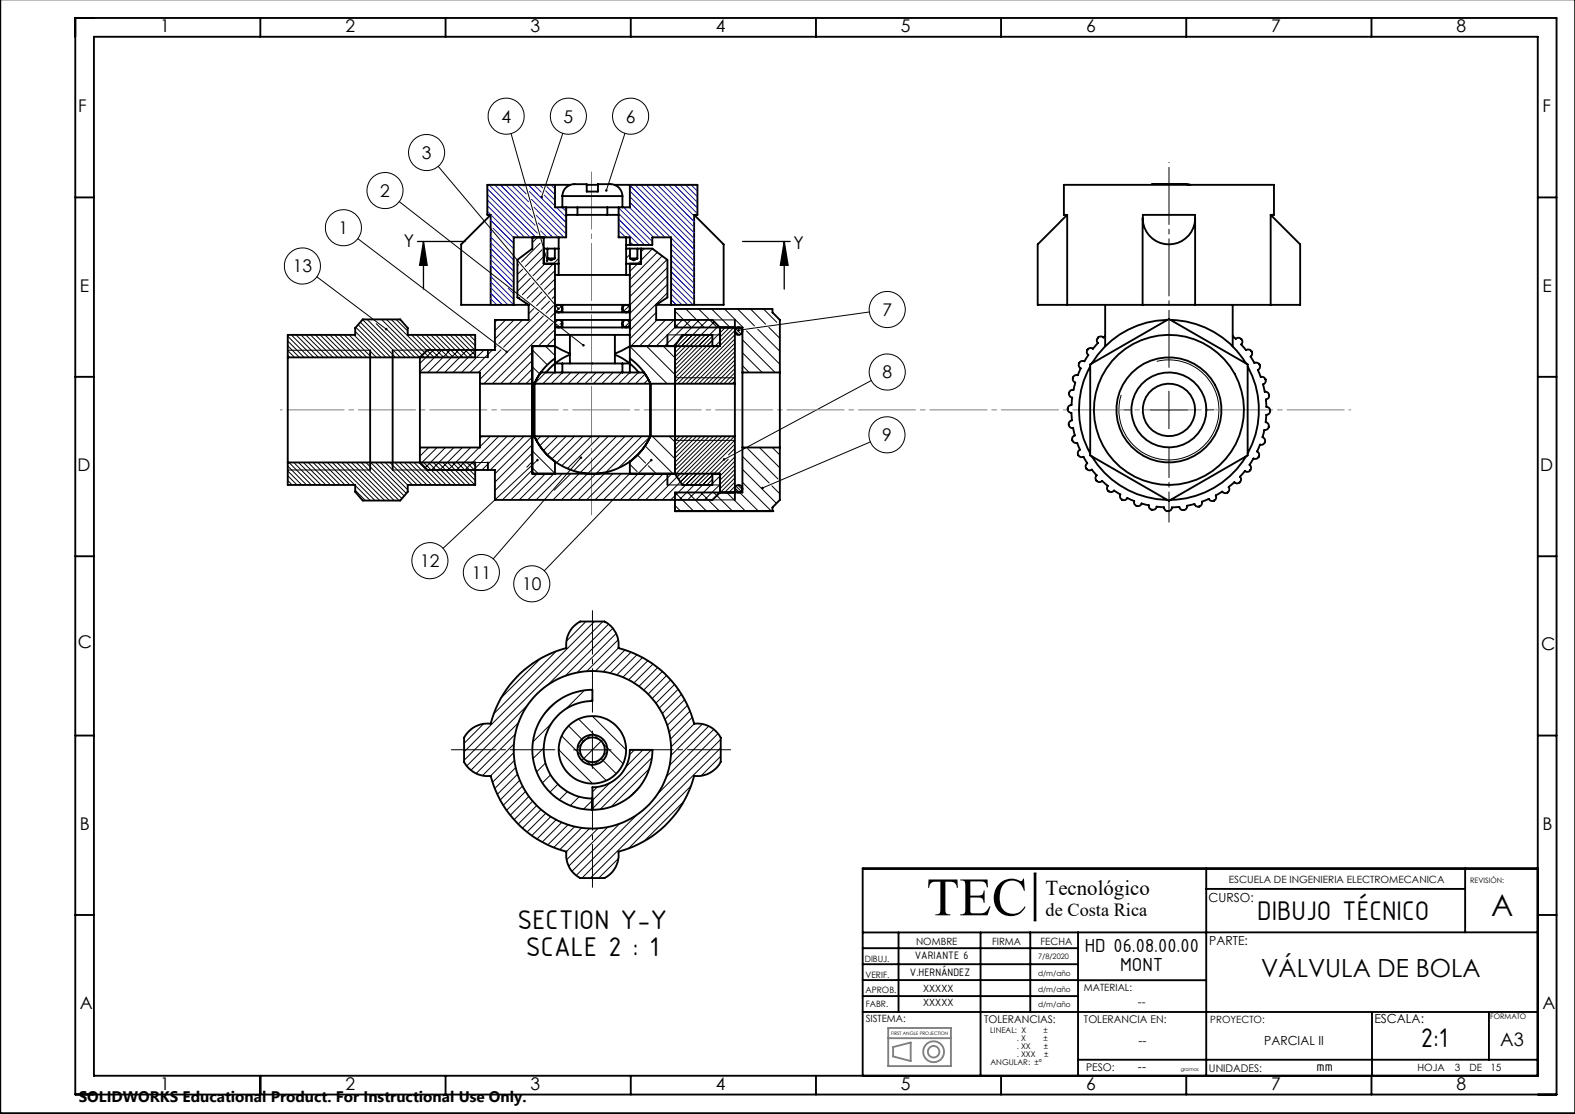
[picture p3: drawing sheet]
<svg xmlns="http://www.w3.org/2000/svg" width="420mm" height="297mm" viewBox="0 0 420 297" stroke-linecap="round" stroke-linejoin="round" font-family="sans-serif">
<g fill="none" stroke="#000" stroke-width=".5">
<path d="M.1 -.1v296.9h419.9M20.1 4.8h395v287h-395zM25 9.8h385.1v277h-385.1zM69.4 4.8v5M118.8 4.8v5M168.2 4.8v5M217.6 4.8v5M266.9 4.8v5M316.3 4.8v5M365.7 4.8v5M20.1 52.6h4.9M130.8 57.3v24"/>
<path d="M130.8 57.3l-7.8 7.9v16.1h14M148 49.3h4M148 49.3v6h2M148 49.3h-18v8h.8M150 52.3a3.4 3.4 0 0 1 4.1-3.2h2.4v2h3v-2h1.9a3.7 3.7 0 0 1 4.6 3.2M150 55.3h16M150 52.3h16M150 52.3v3M151 55.3v8h-2M151 57.3h14M154 55.3v2M156.5 49.3h3"/>
<path d="M162 55.3v2M163.9 49.3h4.1M165 55.3v8h2M166 52.3v3M168 49.3v6h-2M168 49.3h18v8h-.9M185.1 57.3v24M185.1 57.3l7.9 7.9v16.1h-14M284.6 57.3h-.9v-8h56v8h-.9M284.6 57.3l-7.9 7.9v16.1h7.9M284.6 57.3v24M304.7 58.2v23.1h14"/>
<path d="M304.8 57.3h13.9a7 7 0 0 1-7 7.9 7 7 0 0 1-6.9-7.9zM307.2 49.1h9.1l1.1 .2M318.7 58.2v23.1M338.8 57.3l7.9 7.9v16.1h-7.9M338.8 57.3v24M410.1 52.6h5M142 63.3v3l-4 3v10l3 2v4h-9v8h-18l-2 2v4M145 63.3v7h4M145 66.3h1M146 68.9l.9 .5 1.1-.5M146 68.9h2M146 66.3h2"/>
<path d="M146 66.3v2.6M148 66.3h1M148 66.3v2.6M148 73.3h20M148 70.3v25.2M149 63.3v10M149 63.3h-12v18M167 65.3h1M167 63.3h1v2M167 63.3v10M167 66.3h1M168 70.3v25.2"/>
<path d="M168 65.3h6v-2h5v18M168 68.9l.9 .5 1.1-.5M168 68.9h2M168 66.3h2M168 66.3v2.6M170 66.3h4l4 3v10l-3 2M170 66.3v2.6M171 66.3v4h-4M76.7 95.3v28M76.7 89.3h18v-1.8l2-2.3h10l2 2.3v1.8h18v6h-50zM98.7 93.4v31.9M104.7 93.4v31.9"/>
<path d="M112 99.3v20M112 99.3h16v3M130.1 93.3v2M137 81.3h3.9M148 95.5a16.7 16.7 0 0 0-5.5 6.8M148 95.5v1.4M148 99.3h-3.8l-1.7 3M148 81.3h20M148 87.3h20M148 89.3h20M148 83.3h20M148 85.3h20"/>
<path d="M148 96.9h2M148 99.3h2M148 96.9v2.4M150 81.3v2M150 85.3v2M150 96.9v2.4M150 99.3h16M150 96.9h16M152 94.3l-4-2h-6v34h50v5l-2 2h-58v-8h-18l-2-2v-4M152 94.6a15.8 15.8 0 0 0-6.4 4.7M152 89.3v7.6M164 94.6a15.8 15.8 0 0 1 6.4 4.7"/>
<path d="M164 89.3v7.6M166 82.3a.99 .99 0 0 1 1.5-.8 .99 .99 0 0 1 0 1.7 .99 .99 0 0 1-1.5-.8M166 96.9h2M166 99.3h2M166 81.3v2M166 85.3v2M166 96.9v2.4M168 95.5a16.7 16.7 0 0 1 5.5 6.8M168 95.5v1.4M168 99.3h3.7l1.8 3M168 96.9v2.4M175 81.3h4"/>
<path d="M175 81.3v4h15l2 2v5h-24l-4 2M178 89.3v3M190 92.3v-3h-8l-2 3v34l2 3h8v-3M196 85.3v17M198 99.3v20M198 99.3v-12h-18v-4.9h26v.9l2 2v14M198 99.3h10M208 99.3v20M284.6 81.3h20.2M290.7 97.7a24 24 0 0 0 0 23.2M290.7 97.2l21-12.1 21 12.1v24.2l-21 12.1-21-12.1zM294.7 89.6l-.4 .4-.2-.1a1.05 1.05 0 0 0-1.4 .2 1.05 1.05 0 0 0 .1 1.4l-1.3 1.5a1.03 1.03 0 0 0-1.5 .2 1.03 1.03 0 0 0 .2 1.4l-1 1.7a1.04 1.04 0 0 0-1.4 .5 1.04 1.04 0 0 0 .4 1.4l-.8 1.8a1.03 1.03 0 0 0-1.3 .7 1.03 1.03 0 0 0 .6 1.3l-.4 2a1.04 1.04 0 0 0-1.2 .8 1.04 1.04 0 0 0 .8 1.2l-.1 2a1.04 1.04 0 0 0-1.1 1 1.04 1.04 0 0 0 1 1.1l.2 2a1.04 1.04 0 0 0-.9 1.2 1.04 1.04 0 0 0 1.2 .8l.4 2a1.03 1.03 0 0 0-.6 1.3 1.03 1.03 0 0 0 1.2 .7l.8 1.8a1.05 1.05 0 0 0-.4 1.4 1.05 1.05 0 0 0 1.3 .5l1 1.7a1.04 1.04 0 0 0-.2 1.5 1.04 1.04 0 0 0 1.4 .2l1.4 1.5a1.05 1.05 0 0 0-.1 1.5 1.05 1.05 0 0 0 1.5 0l1.5 1.3a1.03 1.03 0 0 0 .2 1.5 1.03 1.03 0 0 0 1.5-.2l1.7 1a1.03 1.03 0 0 0 .4 1.4 1.03 1.03 0 0 0 1.4-.4l1.9 .8a1.02 1.02 0 0 0 .6 1.3 1.02 1.02 0 0 0 1.3-.7l2 .5a1.04 1.04 0 0 0 .8 1.2 1.04 1.04 0 0 0 1.2-.8l2 .2a1.04 1.04 0 0 0 1 1 1.04 1.04 0 0 0 1.1-1l2-.2a1.04 1.04 0 0 0 1.2 .9 1.04 1.04 0 0 0 .8-1.2l2-.4a1.03 1.03 0 0 0 1.3 .6 1.03 1.03 0 0 0 .7-1.2l1.8-.8a1.04 1.04 0 0 0 1.4 .4 1.04 1.04 0 0 0 .5-1.3l1.7-1a1.04 1.04 0 0 0 1.5 .2 1.04 1.04 0 0 0 .2-1.4l1.6-1.4a1.04 1.04 0 0 0 1.4 .1 1.04 1.04 0 0 0 .1-1.5l1.3-1.5a1.03 1.03 0 0 0 1.4-.2 1.03 1.03 0 0 0-.2-1.5l1.1-1.7a1.05 1.05 0 0 0 1.3-.4 1.05 1.05 0 0 0-.4-1.4l.8-1.9a1.04 1.04 0 0 0 1.3-.7 1.04 1.04 0 0 0-.6-1.2l.4-2a1.04 1.04 0 0 0 1.3-.8 1.04 1.04 0 0 0-.9-1.2l.2-2a1.04 1.04 0 0 0 1-1 1.04 1.04 0 0 0-1-1.1l-.1-2a1.04 1.04 0 0 0 .8-1.2 1.04 1.04 0 0 0-1.1-.8l-.5-2a1.03 1.03 0 0 0 .7-1.3 1.03 1.03 0 0 0-1.3-.7l-.8-1.9a1.03 1.03 0 0 0 .5-1.3 1.03 1.03 0 0 0-1.4-.5l-1-1.7a1.04 1.04 0 0 0 .2-1.5 1.04 1.04 0 0 0-1.4-.2l-1.3-1.6a1.04 1.04 0 0 0 0-1.4 1.04 1.04 0 0 0-1.5-.1l-.8-.7"/>
<path d="M294.7 81.3v11M311.3 85.3a24 24 0 0 0-20.2 11.6M312.1 85.3a24.1 24.1 0 0 1 20.2 11.6M318.7 81.3h20.1M328.7 81.3v11.1M332.7 97.7a23.9 23.9 0 0 1 0 23.2M20.1 100.5h4.9M128 102.3v14M128 116.3v3h-16M128 116.3h68M128 102.3h68M142.5 102.3v14"/>
<path d="M142.5 116.3a17 17 0 0 0 5.5 6.7v3.3M142.5 116.3a17 17 0 0 0 15.5 10 17 17 0 0 0 15.5-10M173.5 102.3v14M173.5 116.3a17 17 0 0 1-5.5 6.7v3.3M196 102.3v14M196 116.3v17M198 119.3v12h-18v5M198 119.3h10M208 119.3v14l-2 2v1M410.1 100.5h5M76.7 123.3h50v6h-18v1.8l-2 2.4h-10l-2-2.4v-1.8h-18zM130.1 123.3v2"/>
<path d="M178 126.3v3M180 136.3h.1M180 136.3h26M206 136.3h.1M291.1 121.7a24.1 24.1 0 0 0 20.2 11.6M332.3 121.7a24.1 24.1 0 0 1-20.2 11.6M20.1 148.3h4.9M410.1 148.3h5M138.7 179.6a28.1 28.1 0 0 1 12.3-6.8 7 7 0 0 1 3.7-7.1h6.5a7 7 0 0 1 3.7 7.1 27.9 27.9 0 0 1 20.2 20.2 7 7 0 0 1 7.1 3.7v6.4a7.1 7.1 0 0 1-7.1 3.8 28.2 28.2 0 0 1-20.2 20.1 6.9 6.9 0 0 1-3.7 7.1h-6.5a6.9 6.9 0 0 1-3.7-7.1 28.1 28.1 0 0 1-20.2-20.1 7.1 7.1 0 0 1-7-3.8v-6.4a7 7 0 0 1 7-3.7 27.6 27.6 0 0 1 7.9-13.4zM20.1 196.1h4.9M410.1 196.1h5M158 209.9a10 10 0 0 0 10-10h6a16 16 0 0 1-16 16z"/>
<path d="M158 212.9a13 13 0 0 1-13-13 13 13 0 0 1 13-13v-3a16 16 0 0 0-16 16 16 16 0 0 0 16 16M321.6 237h69.1M321.7 231.6v55.2M390.7 231.6v17M410.1 231.6h-180.1v55.2M20.1 243.9h4.9M230 257.1h57.5M230 252.8h57.5M239.6 248.6v21.2M261.5 248.6v38.3M274.7 248.6v21.2M287.5 248.6v38.2"/>
<path d="M410.1 248.6h-180.1M410.1 243.9h5M230 261.3h57.5M230 265.6h57.5M230 269.8h180.1M287.5 261.3h34.2M365.9 269.8v17M397.1 269.8v12.7M69.4 286.8v5M118.8 286.8v5M168.2 286.8v5M217.6 286.8v5"/>
<path d="M266.9 286.8v5M287.5 282.5h122.6M316.3 286.8v5M365.7 286.8v5"/>
<circle cx="149" cy="82.3" r="1"/>
<circle cx="149" cy="86.3" r=".99"/>
<circle cx="167" cy="86.3" r="1.01"/>
<circle cx="197" cy="88.3" r="1.01"/>
<circle cx="311.7" cy="109.3" r="10"/>
<circle cx="311.7" cy="109.3" r="7"/>
<circle cx="311.7" cy="109.3" r="14"/>
<circle cx="311.7" cy="109.3" r="20"/>
<circle cx="197" cy="130.3" r="1"/>
<circle cx="158" cy="199.9" r="4"/>
<circle cx="158" cy="199.9" r="3.3"/>
<circle cx="158" cy="199.9" r="9"/>
<circle cx="158" cy="199.9" r="21"/>
</g>
<path d="M275.8 232.8v12.6" fill="none" stroke="#808080" stroke-width=".27"/>
<g fill="none" stroke="#808080" stroke-width=".5">
<path d="M275.8 232.8h.4v12.6h-.4zM236.9 276.8h16.7M236.9 274.1h16.7v10.1h-16.7zM238.2 279.1l4.7-1.1v4.9l-4.7-1.2z"/>
<circle cx="249" cy="280.4" r="1.53"/>
<circle cx="249" cy="280.4" r="2.78"/>
</g>
<path d="M276 232.8v12.6" fill="none" stroke="#000" stroke-width=".39"/>
<g fill="none" stroke="#000" stroke-width=".27">
<path d="M136.3 35.6l9.6 33.9M150.1 35.6l-5.7 17M166.7 35.6l-5 15.2M106.5 53.8l49.1 38.3M116.8 44.3l32.1 38M130.8 57.3h-.8v-8h18v6h3v8h-14v18h-6.2M185.1 57.3h.9v-8h-18v6h-3v8h3v2h6v-2h5v18h6.1M84.5 73.8l18.5 13.9M95.4 63.6l39.7 30.2M138.3 70.6l-.3 .3M138.6 79.3l-.3 .2M139.4 71.8l-1.4 1.4"/>
<path d="M140.4 73l-2.4 2.4M141.4 74.2l-3.4 3.4M142.5 75.4l-3.2 3.2M143.4 63.3l-1.4 1.4M143.5 76.7l-3 2.8M144 64.8l-4.9 5M144.5 77.9l-2.7 2.6M144.5 66.6l-4.4 4.4M145 63.9l-.1 .1M145 68.3l-3.9 4M145.3 70.3l-3.2 3.2M145.5 79.1l-2.4 2.4"/>
<path d="M146 67.4l-.2 .1M148 78.9l-.8 .7M148 76.6l-1.8 1.8M148 74.4l-2.8 2.7M148 72.1l-3.8 3.8M149 68.9l-5.8 5.8M168 67.8l-1 1.1M171.8 66.3l-.8 .8M174 66.3l-6 6.1M175.3 67.3l-7.3 7.3M176.6 68.3l-8.6 8.5M177.9 69.2l-9.9 9.9"/>
<path d="M178 78.1l-10 9.9M178 73.6l-10 10M178 71.3l-10 10M178 75.8l-10 10M76.7 93.4h22M76.7 94.8l.6 .5M76.7 93.5l1.9 1.8M76.7 92.2l3.1 3.1M76.7 90.9l4.4 4.4M76.7 89.6l5.7 5.7M77.7 89.3l6 6M79 89.3l5.9 6"/>
<path d="M80.3 89.3l6 6M81.5 89.3l6 6M82.8 89.3l6 6M84.1 89.3l6 6M85.4 89.3l6 6M86.6 89.3l6.1 6M87.9 89.3l6 6M89.2 89.3l6 6M90.5 89.3l6 6M91.8 89.3l6 6M93.1 89.3l6 6M94.4 89.3l6 6"/>
<path d="M94.7 88.4l6.9 6.9M94.9 87.3l8 8M95.5 86.6l8.7 8.7M96.1 85.9l9.4 9.4M96.7 85.2l10.1 10.1M97.9 85.2l10.2 10.1M100.3 86.3l9 9M101.7 85.2l10.2 10.1M103 87.7l7.6 7.6M103 85.2l10.2 10.1M104.3 85.2l10.2 10.1M105.6 85.2l3.1 3.1"/>
<path d="M109.7 89.3l6 6M111 89.3l6 6M112 95.3h18.1M112.3 89.3l6 6M113.6 89.3l6 6M114 93.3l-9.3 .1M114.9 89.3l6 6M115.6 93.3l-3.6 3.6M116.2 89.3l6 6M117.4 89.3l6 6M117.8 93.3l-5.8 5.9M118.7 89.3l6 6"/>
<path d="M120 89.3l6 6M120.1 93.3l-6 6M121.3 89.3l5.4 5.4M122.3 93.3l-6 6M122.6 89.3l4.1 4.1M123.9 89.3l2.8 2.8M124.6 93.3l-6 6M125.1 89.3l1.6 1.6M126.4 89.3l.3 .3M126.8 93.3l-6 6M129.1 93.3l-6 6M131.3 93.3l-6 6"/>
<path d="M132.3 92.3l-.3 .3M132.6 85.3l-.6 .6M133.6 93.3l-6 6M134.8 85.3l-2.8 2.9M137.1 85.3l-5.1 5.1M139.3 85.3l-6.3 6.3M139.8 80.3l-.1 .1M141.1 81.2l-.1 .2M142 93.3l3.9 4M142 97.8l1.9 1.9M142 98.4l-4 3.9M142 96.1l-6.2 6.2"/>
<path d="M142 93.9l-8.5 8.4M142.3 82.3l-1.3 1.3M143.6 83.3l-9.3 9.2M144.9 84.2l-16.9 16.9M145.5 92.3l2.5 2.5M145.5 99.3l-3 3M146.1 85.2l-17.1 17.1M146.5 80.3l-2.2 2.2M147.4 86.2l-16.1 16.1M147.6 81.5l-2 2M147.8 99.3l-3 3M148 83.4l-1.2 1.1"/>
<path d="M148 90.1l-2.2 2.2M148 87.9l-4.5 4.4M148.6 87.2h.1M149.7 81.6l-1.4 1.4M149.9 85.9l-.6 .6M150 99.3l-3 3M152.3 99.3l-3 3M154.5 99.3l-3 3M156.7 99.3l-3 3M159 99.3l-3 3M161.3 99.3l-3.1 3M163.5 99.3l-3 3"/>
<path d="M165.7 99.3l-3 3M167.7 81.6l-1.4 1.4M167.9 85.9l-1.3 1.3M168 99.3l-3 3M168 92.4l9.9 9.9M170.2 99.3l-3 3M172 99.7l-2.5 2.6M172.4 92.3l7.6 7.6M175 83.3l-7 7M175.2 85.3l-7 7M176.9 92.3l3.1 3.1M177.5 85.3l-7 7"/>
<path d="M178 89.3h14M179.7 85.3l-7 7M180 86.4l.9 .9M180 82.9l4.3 4.4M180 82.4v2.9M182 85.3l-7 7M182.5 89.3l-1.5 1.5M182.9 82.4l4.9 4.9M183.6 89.3l-3.6 3.6M184.2 85.3l-7 7M185.8 89.3l-5.8 5.8M186.3 82.4l4.9 4.9"/>
<path d="M186.5 85.3l-7 7M186.9 89.3l-6.9 7M188.1 89.3l-8.1 8.1M188.7 85.3l-8.7 8.7M189.2 89.3l-9.2 9.2M189.8 82.4l4.9 4.9M190 85.3h6M190 89.6l-10 10.1M190 91.9l-10 10M190.5 85.8l-6.6 6.5M191.6 86.9l-5.4 5.4M191.8 92.3l-10 10"/>
<path d="M192.3 87.3l-.3 .3M193.2 82.4l5 4.9M193.4 87.3l-13.4 13.4h16M194.6 87.3l-2.6 2.6M195.7 87.3l-15 15M196 89.2l-13.1 13.1M196 91.5l-10.8 10.8M196 88.1l-4 4M196 90.4l-12 11.9M196 92.6l-9.7 9.7M196 93.7l-8.6 8.6M196 94.9l-7.4 7.4"/>
<path d="M196 96l-6.3 6.3M196 97.1l-5.2 5.2M196 98.2l-4.1 4.1M196 99.3l-3 3M196 88.2l1.1 1.1M196.2 87.7l.8 .7M196.6 87.3l.3 .3M196.7 82.4l4.5 4.5M197.1 88.5l.5 .5M197.7 88.4l.2 .2M198 97.5l1.8 1.8M198 94l5.2 5.3"/>
<path d="M198 90.6l8.7 8.7M199.1 88.2l8.9 8.9M200.1 82.4l4.1 4M202.1 87.8l5.9 5.9M203.6 82.4l3.6 3.5M205 87.3l3 2.9M231.8 83.2l-34.9 4.8M308.5 96.3a13.3 13.3 0 0 1 16.5 12.1 13.3 13.3 0 0 1-14.9 14.1 13.3 13.3 0 0 1-11.1-17.2M112 119.3v.1M114.3 119.3l-2.3 2.3M116.6 119.3l-4.3 4.3M118.8 119.3l-5.4 5.4"/>
<path d="M121 119.3l-6 6M123.3 119.3l-6 6M125.5 119.3l-6 6M127.8 119.3l-6 6M128.5 116.3l-.5 .5M130.8 116.3l-2.8 2.8M133 116.3l-9 9M135.3 116.3l-9 9M137.5 116.3l-9 9M139.7 116.3l-9 9M142 116.3l-10 10M142 102.3h.1"/>
<path d="M142 118.6l-10 9.9M142 100.6l-1.7 1.7M144.3 116.3l-1.2 1.2M146.5 116.3l-2.6 2.5M148.7 116.3l-3.8 3.9M151 116.3l-5.1 5M153.2 116.3l-6.1 6.1M155.5 116.3l-7.1 7.1M157.7 116.3l-7.9 7.9M159.9 116.3l-8.6 8.6M162.2 116.3l-9.2 9.3M164.4 116.3l-9.6 9.7"/>
<path d="M166.7 116.3l-17 17M168.9 116.3l-17 17M171.2 116.3l-9.6 9.6M172 118.8l7.5 7.5M172.9 101.1l-1.2 1.2M173.4 116.3l-8.5 8.5M174 116.3l6 6M178.4 116.3l1.6 1.5M180 117.4h16M180.2 116.3l-.2 .2M181.3 116.3l-1.3 1.3M182.4 116.3l-2.4 2.4"/>
<path d="M183.5 116.3l-3.5 3.5M184.6 116.3l-4.6 4.7M185.8 116.3l-5.8 5.8M186.9 116.3l-6.9 6.9M188 116.3l-8 8.1M189.1 116.3l-9.1 9.1M190.3 116.3l-10.2 10.2M191.4 116.3l-10.8 10.8M192.5 116.3l-11.5 11.5M193.6 116.3l-17 17M194.8 116.3l-12.9 12.8M195.9 116.3l-13 13"/>
<path d="M196 100.5l-1.8 1.8M196 101.6l-.7 .7M196 117.3l-12 12M196 118.4l-10.9 10.9M196 119.6l-1.7 1.7M199.4 119.6l8.1 8.1M202.5 119.3l5.5 5.4M206 119.3l2 2M232.1 117.8l-28.8 12.3M232.3 101.5l-39.2 21M306.7 109.3h10M311.7 104.3v10"/>
<path d="M76.7 125.3h22M76.7 128.1l1.2 1.2M76.7 126.8l2.5 2.5M76.7 125.6l3.8 3.7M76.7 124.2l5 5.1M77 123.3l6 6M78.3 123.3l6 6M79.6 123.3l6 6M80.9 123.3l6 6M82.2 123.3l6 6M83.5 123.3l6 6M84.7 123.3l6 6"/>
<path d="M86 123.3l6 6M87.3 123.3l6 6M88.6 123.3l6 6M89.9 123.3l10.1 10.2M91.2 123.3l10.1 10.2M92.4 123.3l10.2 10.2M93.7 123.3l10.2 10.2M94.7 130.7l2.7 2.8M94.7 129.4l4 4.1M95 123.3l10.1 10.2M96.3 123.3l10.1 10.2M97.6 123.3l9.6 9.6"/>
<path d="M98.8 123.3l9 8.9M100.1 123.3l8.3 8.2M101.4 123.3l7.3 7.3M102.7 123.3l6 6M104 123.3l6 6M104.7 125.3h22M105.3 123.3l6 6M106.5 123.3l6 6M107.8 123.3l6 6M109.1 123.3l6 6M110.4 123.3l6 6M111.7 123.3l6 6"/>
<path d="M113 123.3l6 6M114.2 123.3l6 6M115.5 123.3l6 6M116.8 123.3l6 6M118.1 123.3l6 6M119.4 123.3l6 6M120.7 123.3l5.9 6M122 123.3l4.7 4.8M123.2 123.3l3.5 3.5M124.5 123.3l2.2 2.2M125.8 123.3l.9 .9M126.7 123.3h3.4"/>
<path d="M142 125.3l-8 8M142 120.8l-10 10M142 124.7l1.5 1.6M142 120.2l6 6M142 123l-1.5 1.6M143.2 126.3l-7 7M143.3 122.7l-25.2 23.5M145.5 126.3l-7 7M147.7 126.3l-7 7M150 126.3l-7.1 7M152.2 126.3l-4.4 4.4M154.4 126.3l-6.9 7"/>
<path d="M154.9 122l-23.4 27M161.2 126.3l-7 7M163.4 126.3l-7 7M165.7 126.3l-7 7M167.9 126.3l-7 7M168 123.8l1.9 1.9M170 121.3l2.2 2.2M172.4 126.3l-7 7M172.9 124.2l2.1 2.1M173.7 122.7l-28.6 29.5M174.7 126.3l-7.1 7M176.9 126.3l-7 7"/>
<path d="M178 129.3h14M179.1 126.3l-6.9 7M180 131.3l5 5M180 134.8l1.5 1.5M180 133.3v3M181.4 126.3l-7 7M183.4 131.3l5 5M185.9 126.3l-7 7M186.9 131.3l5 5M188.1 126.3l-7 7M190 133.3h6M190 127.8l-1.5 1.5"/>
<path d="M190 128.9l-.4 .4M190.3 131.3l5 5M193.1 122.5l-6.9 6.8M193.8 131.3l5 5M194.2 122.4l-10.8 10.9M196 121.8l-4.5 4.5M196 122.9l-10.4 10.4M196 124.1l-4 4M196 125.2l-8.1 8.1M196 126.3l-4 4M196 127.4l-3.9 3.9M196 128.5l-2.8 2.8"/>
<path d="M196 129.7l-1.7 1.6M196 130.8l-.5 .5M196 130.1l1.2 1.2M196.3 129.6l1.4 1.4M196.7 129.3l1.2 1.2M197.2 131.3l5 5M198 128.6l7.7 7.7M198 125.1l9 9.1M198 121.7l7.1 7.1M205.8 129.5l2.2 2.2M144.2 175.5l-10.6 10.6M148.3 173.6l-16.6 16.7"/>
<path d="M156.2 165.7l-5.1 5.2M158.5 165.7l-34.7 34.7M160.8 165.7l-37 37M162.3 166.4l-16.2 16.2M163.4 167.5l-12.7 12.7M164.3 168.9l-10.4 10.4M164.9 170.6l-8.4 8.4M164.9 172.8l-6.2 6.1M166.7 173.3l-5.9 5.8M168.3 173.9l-5.6 5.6M169.9 174.6l-5.4 5.3M171.3 175.3l-5.2 5.2"/>
<path d="M172.8 176.1l-5.2 5.2M174.1 177l-5 5.1M175.4 178l-5 5M176.6 179l-4.9 5M129 193l-5.2 5.2M137 198.4l-8.3 8.4M137.4 195.8l-10.4 10.4M138.3 192.7l-12.7 12.6M140.6 188.1l-16.1 16.1M145 199.4l-2.9 2.8M147 192.9l-4.9 4.9M148.2 187.3l-2.9 2.8"/>
<path d="M149 199.9l9 9M149.8 196.2l5.3 5.3M151.6 193.5l4 4.1M153 199.9h10M154.3 191.7l5.3 5.3M155.9 184l-4.9 4.9M157.4 195.9l-3.4 3.5M157.9 190.9l9.1 9M158 186.4l-.5 .5M158 194.9v10M160.8 197.1l-5.6 5.6M160.9 198.3l5.3 5.3"/>
<path d="M169.2 199.9l-1.3 1.3M171.4 199.9l-4.5 4.6M173.7 199.9l-15.7 15.7M177.8 180.1l-5 5M178.9 181.3l-5 4.9M179.9 182.5l-5 5M180.8 183.8l-5 5M181.8 185.1l-5.2 5.1M182.6 186.5l-5.3 5.3M183.3 188l-5.4 5.4M184 189.6l-5.6 5.6M184.6 191.2l-5.8 5.9"/>
<path d="M185.1 193l-6.1 6.1M187.3 193l-8.4 8.4M189 193.6l-10.4 10.4M190.4 194.4l-12.7 12.7M191.5 195.6l-16.2 16.1M192.2 197.1l-37 37M192.2 199.4l-34.8 34.7M137 200.7l-6.2 6.2M137.2 202.7l-5.9 5.9M137.5 204.6l-5.6 5.6M138 206.4l-5.4 5.4M138.6 208l-5.2 5.3"/>
<path d="M139.3 209.6l-5.1 5.1M140.2 211l-5.1 5M141 212.3l-4.9 5M142 213.6l-4.9 4.9M143.1 214.8l-4.9 4.9M144.3 215.8l-5 5M145.5 203.4l-2.4 2.4M145.6 216.8l-5.1 5M146.8 206.6l-2.2 2.1M146.9 217.7l-5.1 5.1M148.3 218.5l-5.1 5.2M148.8 209.1l-2.2 2.1"/>
<path d="M149.8 219.2l-5.2 5.3M151.3 211.1l-2.2 2.2M151.5 219.9l-5.4 5.3M154.4 212.4l-2.3 2.4M156.4 202.8l5.3 5.3M159.3 209.8l-1.3 1.3M160.3 202.2l4 4.1M161.9 200.4l-3.4 3.5M162.6 208.8l-7 6.9M165.2 219.6l-12.7 12.7M169.8 217.2l-16.2 16.2M170.6 209.7l-2.8 2.8"/>
<path d="M173.2 204.9l-10.2 10.2M173.8 202l-13.7 13.8M182.3 213.7l-10.5 10.6M184.3 209.5l-16.7 16.7M192.2 201.6l-5.2 5.2M153.2 220.4l-5.5 5.6M155.1 220.7l-5.8 5.8M157.2 220.9l-6.2 6.1M159.5 220.8l-8.4 8.4M162.1 220.5l-10.4 10.4M164.9 228.9l-5.2 5.2"/>
<circle cx="135" cy="31" r="4.8"/>
<circle cx="151.6" cy="31" r="4.8"/>
<circle cx="168.2" cy="31" r="4.8"/>
<circle cx="102.7" cy="50.8" r="4.8"/>
<circle cx="113.8" cy="40.7" r="4.8"/>
<circle cx="80.6" cy="70.9" r="4.8"/>
<circle cx="91.6" cy="60.7" r="4.8"/>
<circle cx="236.6" cy="99.2" r="4.8"/>
<circle cx="236.6" cy="82.5" r="4.8"/>
<circle cx="236.5" cy="115.9" r="4.8"/>
<circle cx="114.6" cy="149.5" r="4.8"/>
<circle cx="128.4" cy="152.6" r="4.8"/>
<circle cx="141.8" cy="155.6" r="4.8"/>
</g>
<path d="M111.3 64.4h12.7M112.9 64.4l1 6.3h-2zM112.9 64.4v12.7M198 64.4h12.7M209.1 64.4l1 6.3h-2zM209.1 64.4v12.7" fill="none" stroke="#000" stroke-width=".35"/>
<path d="M158 189.9v-27.1" fill="none" stroke="#000" stroke-width=".27" stroke-dasharray="15.2 1.3 1.3 1.3" stroke-dashoffset="3.6"/>
<path d="M148 199.9h-27.6" fill="none" stroke="#000" stroke-width=".27" stroke-dasharray="15.2 1.3 1.3 1.3" stroke-dashoffset="3.3"/>
<path d="M158 209.9v26.7" fill="none" stroke="#000" stroke-width=".27" stroke-dasharray="15.2 1.3 1.3 1.3" stroke-dashoffset="3.8"/>
<path d="M168 199.9h26.8" fill="none" stroke="#000" stroke-width=".27" stroke-dasharray="15.2 1.3 1.3 1.3" stroke-dashoffset="3.7"/>
<path d="M311.7 99.3v-56" fill="none" stroke="#000" stroke-width=".27" stroke-dasharray="15.2 1.3 1.3 1.3" stroke-dashoffset="-1.3"/>
<path d="M301.7 109.3h-2M321.7 109.3h2" fill="none" stroke="#000" stroke-width=".27" stroke-dasharray="15.2 1.3 1.3 1.3"/>
<path d="M311.7 119.3v19.9" fill="none" stroke="#000" stroke-width=".27" stroke-dasharray="15.2 1.3 1.3 1.3" stroke-dashoffset="7.2"/>
<path d="M157.7 137.5v-91.9" fill="none" stroke="#808080" stroke-width=".27" stroke-dasharray="15.2 1.3 1.3 1.3" stroke-dashoffset="-.2"/>
<path d="M74.7 109.3h285.5" fill="none" stroke="#808080" stroke-width=".27" stroke-dasharray="15.2 1.3 1.3 1.3" stroke-dashoffset="-1.8"/>
<g fill="none" stroke="#00f" stroke-width=".27">
<path d="M130 56.3l7 7M130 54.9l8.4 8.4M130 53.3l9.9 10M130 51.9l11.4 11.4M130 50.3l12.9 13M130.4 49.3l12.9 12.9M130.8 58.7l6.2 6.1M131.9 49.3l10.8 10.8M133.4 49.3l8.7 8.7M134.9 49.3l6.6 6.6M136.4 49.3l4.5 4.5M137.9 49.3l2.4 2.4"/>
<path d="M139.4 49.3l.3 .3M140.9 49.3l3.1 3.1M141.2 51.1l9.8 9.8M141.8 53.2l9.2 9.2M142.4 49.3l1.9 1.9M142.4 55.2l8 8.1M142.9 57.4l6 5.9M143.5 59.4l3.9 3.9M143.9 49.3l.8 .8M144 52.5l7 6.9M145.1 52l2.9 2.9M145.5 50.9l2.5 2.5"/>
<path d="M145.8 49.7l2.2 2.2M146.9 49.3l1.1 1.1M148.4 55.3l2.6 2.6M149.9 55.3l1.1 1.1M165 59.9l5.4 5.4M165 58.4l6.9 6.9M165 56.9l8.4 8.4M165 55.4l9 9M166.3 55.3l8 8M167.9 55.3l8 8M168 53.9l9.3 9.4M168 52.4l10.8 10.9"/>
<path d="M168 50.9l17.1 17.1M168 49.4l17.1 17.2M169.3 49.3l15.8 15.7M170.8 49.3l14.3 14.3M172.3 49.3l12.8 12.8M173.8 49.3l11.3 11.3M175.3 49.3l9.8 9.8M176.8 49.3l8.3 8.3M178.3 49.3l7.7 7.7M179.8 49.3l6.2 6.2M181.3 49.3l4.7 4.7M182.8 49.3l3.2 3.2"/>
<path d="M184.3 49.3l1.7 1.7M185.8 49.3l.2 .2M130.8 79.7l1.7 1.6M130.8 78.2l3.2 3.1M130.8 76.7l4.7 4.6M130.8 75.2l6.2 6.1M130.8 73.7l6.2 6.1M130.8 70.7l5.8 5.7M130.8 69.2l6.2 6.1M130.8 67.7l6.2 6.1M130.8 66.2l6.2 6.1M130.8 64.7l6.2 6.1"/>
<path d="M130.8 63.2l6.2 6.1M130.8 61.7l.4 .3M131.4 60.8l5.6 5.5M135.5 76.8l1.5 1.5M144.1 61.5l1.8 1.8M165 62.9l.4 .4M165 61.4l1.9 1.9M168 64.4l.9 .9M179 79.9l1.4 1.4M179 78.4l2.9 2.9M179 76.9l4.4 4.4M179 75.4l5.9 5.9"/>
<path d="M179 73.9l6.1 6.1M179 72.4l6.1 6.1M179 70.9l6.1 6.1M179 69.4l6.1 6.1M179 67.9l6.1 6.1M179 66.4l6.1 6.1M179 64.9l6.1 6.1M179 63.4l6.1 6.2M130.8 81.2l.2 .1"/>
</g>
<g fill="#000">
<path d="M148.6 82.2l.5-.1 .1 .4-.3-.2 .2 .3h-.4z"/>
<path d="M209.1 64.4l1 6.3h-2zM112.9 64.4l1 6.3h-2z"/>
<path d="M134.9 93.5v.5l.4 .1-.2-.3 .3 .2v-.4zM155.3 91.8v.5l.6-.1-.3-.1 .3 .1-.1-.4zM145.6 69.3v.4l.4 .2-.1-.4 .2 .3 .1-.5zM144.3 52.3l-.2 .4 .2 .2 .1-.3-.1 .3a.34 .34 0 0 0 .5-.4 .34 .34 0 0 0-.5-.2zM161.4 50.5v.4l.2 .2 .1-.3-.1 .3a.35 .35 0 0 0 .4-.4 .35 .35 0 0 0-.6-.2zM102.8 87.5l-.2 .2 .1 .3h.5l-.2-.3 .3 .2v-.3zM143.1 122.5a.34 .34 0 0 0 0 .4 .34 .34 0 0 0 .5 0 .34 .34 0 0 0 0-.5l-.3 .3 .2-.3zM154.7 121.7a.35 .35 0 0 0-.1 .5 .35 .35 0 0 0 .6 .1 .35 .35 0 0 0 0-.5l-.3 .2 .3-.2zM173.4 122.5a.35 .35 0 0 0 .1 .4 .35 .35 0 0 0 .5 0 .35 .35 0 0 0-.1-.5l-.2 .3 .2-.3zM192.9 122.2l-.1 .5 .3-.2-.3 .2a.34 .34 0 0 0 .5 .1 .34 .34 0 0 0 .1-.5 .34 .34 0 0 0-.5-.1zM196.7 87.8l-.1 .3 .3-.1-.3 .1a.34 .34 0 0 0 .5 .3 .34 .34 0 0 0 .1-.6 .34 .34 0 0 0-.5 0zM203.1 129.9l-.1 .3 .3-.1-.3 .1a.33 .33 0 0 0 .5 .2 .33 .33 0 0 0 .1-.5 .33 .33 0 0 0-.5 0z"/>
</g>
<text font-size="14.4" x="247.1" y="244">TEC</text>
<text font-size="8" x="397.7" y="244.1">A</text>
<g font-size="7.8">
<text x="335.2" y="245.3">DIBUJO TÉCNICO</text>
<text x="138" y="247.8">SECTION Y-Y</text>
<text x="140.2" y="254.8">SCALE 2 : 1</text>
<text x="378.9" y="279.3">2:1</text>
</g>
<text font-size="6.7" x="336.4" y="260.6">VÁLVULA DE BOLA</text>
<text font-size="5.6" x="278.8" y="238.7">Tecnológico</text>
<g font-size="5.4">
<text x="289.2" y="253.9">HD 06.08.00.00</text>
<text x="298.7" y="258.8">MONT</text>
</g>
<g font-size="4.9">
<text x="278.8" y="244.2">de Costa Rica</text>
<text x="400" y="279">A3</text>
</g>
<g font-size="4.7">
<text x="42.7" y="8.6">1</text>
<text x="92.1" y="8.6">2</text>
<text x="141.5" y="8.6">3</text>
<text x="190.9" y="8.6">4</text>
<text x="240.2" y="8.6">5</text>
<text x="289.6" y="8.6">6</text>
<text x="339" y="8.6">7</text>
<text x="388.4" y="8.6">8</text>
<text x="20.8" y="29.9">F</text>
<text x="411.3" y="29.9">F</text>
<text x="133.7" y="32.7">4</text>
<text x="150.3" y="32.7">5</text>
<text x="166.9" y="32.7">6</text>
<text x="112.5" y="42.4">3</text>
<text x="101.4" y="52.5">2</text>
<text x="90.3" y="62.4">1</text>
<text x="107.7" y="66">Y</text>
<text x="211.6" y="66.3">Y</text>
<text x="21.3" y="77.8">E</text>
<text x="78.1" y="72.6">13</text>
<text x="411.3" y="77.8">E</text>
<text x="235.3" y="84.2">7</text>
<text x="235.3" y="100.9">8</text>
<text x="235.2" y="117.6">9</text>
<text x="20.7" y="125.5">D</text>
<text x="410.7" y="125.6">D</text>
<text x="112.1" y="151.2">12</text>
<text x="125.8" y="154.3">11</text>
<text x="139.2" y="157.3">10</text>
<text x="20.8" y="172.9">C</text>
<text x="410.9" y="173.4">C</text>
<text x="21.3" y="221.2">B</text>
<text x="411.3" y="221.2">B</text>
<text x="21.3" y="269.1">A</text>
<text x="411.3" y="269.1">A</text>
<text x="42.7" y="290.6">1</text>
<text x="92.1" y="290.6">2</text>
<text x="141.5" y="290.6">3</text>
<text x="190.9" y="290.6">4</text>
<text x="240.2" y="290.6">5</text>
<text x="289.6" y="290.6">6</text>
<text x="339" y="290.6">7</text>
<text x="388.4" y="290.6">8</text>
</g>
<text font-size="4.1" x="21" y="293.7">SOLIDWORKS Educational Product. For Instructional Use Only.</text>
<text font-size="3.9" x="351.1" y="285.4">mm</text>
<g font-size="3.3">
<text x="322.3" y="240.4">CURSO:</text>
<text x="322.5" y="252">PARTE:</text>
<text x="366.5" y="272.7">ESCALA:</text>
<text x="303.6" y="278.7">--</text>
<text x="337.1" y="278.7">PARCIAL II</text>
<text x="303.5" y="285.6">--</text>
</g>
<text font-size="3.2" x="303.4" y="268.3">--</text>
<g font-size="3.1">
<text x="243.9" y="255.7">VARIANTE 6</text>
<text x="242.7" y="260.1">V.HERNÁNDEZ</text>
</g>
<g font-size="2.8">
<text x="262.4" y="272.6">TOLERANCIAS:</text>
<text x="289.1" y="272.8">TOLERANCIA EN:</text>
<text x="289.6" y="285.6">PESO:</text>
<text x="322.4" y="285.9">UNIDADES:</text>
</g>
<g font-size="2.7">
<text x="327.7" y="235.5">ESCUELA DE INGENIERIA ELECTROMECANICA</text>
<text x="244.3" y="252">NOMBRE</text>
<text x="264.6" y="252">FIRMA</text>
<text x="277.5" y="252">FECHA</text>
<text x="246.2" y="264.5">XXXXX</text>
<text x="246.2" y="268.3">XXXXX</text>
<text x="289.1" y="264.1">MATERIAL:</text>
<text x="230.8" y="272.6">SISTEMA:</text>
<text x="322.7" y="272.7">PROYECTO:</text>
<text x="378" y="285.6">HOJA</text>
<text x="387.9" y="285.6">3</text>
<text x="391.8" y="285.6">DE</text>
<text x="397.4" y="285.6">15</text>
</g>
<g font-size="2.3">
<text x="230.6" y="256.5">DIBUJ.</text>
<text x="230.8" y="260.7">VERIF.</text>
<text x="230.8" y="264.8">APROB.</text>
<text x="230.8" y="268.6">FABR.</text>
</g>
<g font-size="2.1">
<text x="264.1" y="275.3">LINEAL: X</text>
<text x="278.3" y="275.3">±</text>
<text x="271.1" y="281.7">. XXX</text>
<text x="271.2" y="279.6">. XX</text>
<text x="271.2" y="277.5">. X</text>
<text x="278.3" y="277.5">±</text>
<text x="278.4" y="279.6">±</text>
<text x="278.5" y="281.7">±</text>
<text x="264.1" y="283.8">ANGULAR: ±°</text>
</g>
<g font-size="2">
<text x="392.1" y="235.4">REVISIÓN:</text>
<text x="276.8" y="255.8">7/8/2020</text>
<text x="276.8" y="260.2">d/m/año</text>
<text x="276.8" y="264.5">d/m/año</text>
<text x="276.8" y="268.6">d/m/año</text>
<text x="397.4" y="271.8">FORMATO</text>
</g>
<g font-size="1.3">
<text x="237.6" y="276">FIRST ANGLE PROJECTION</text>
<text x="314.9" y="285.6">gramos</text>
</g>
</svg>
